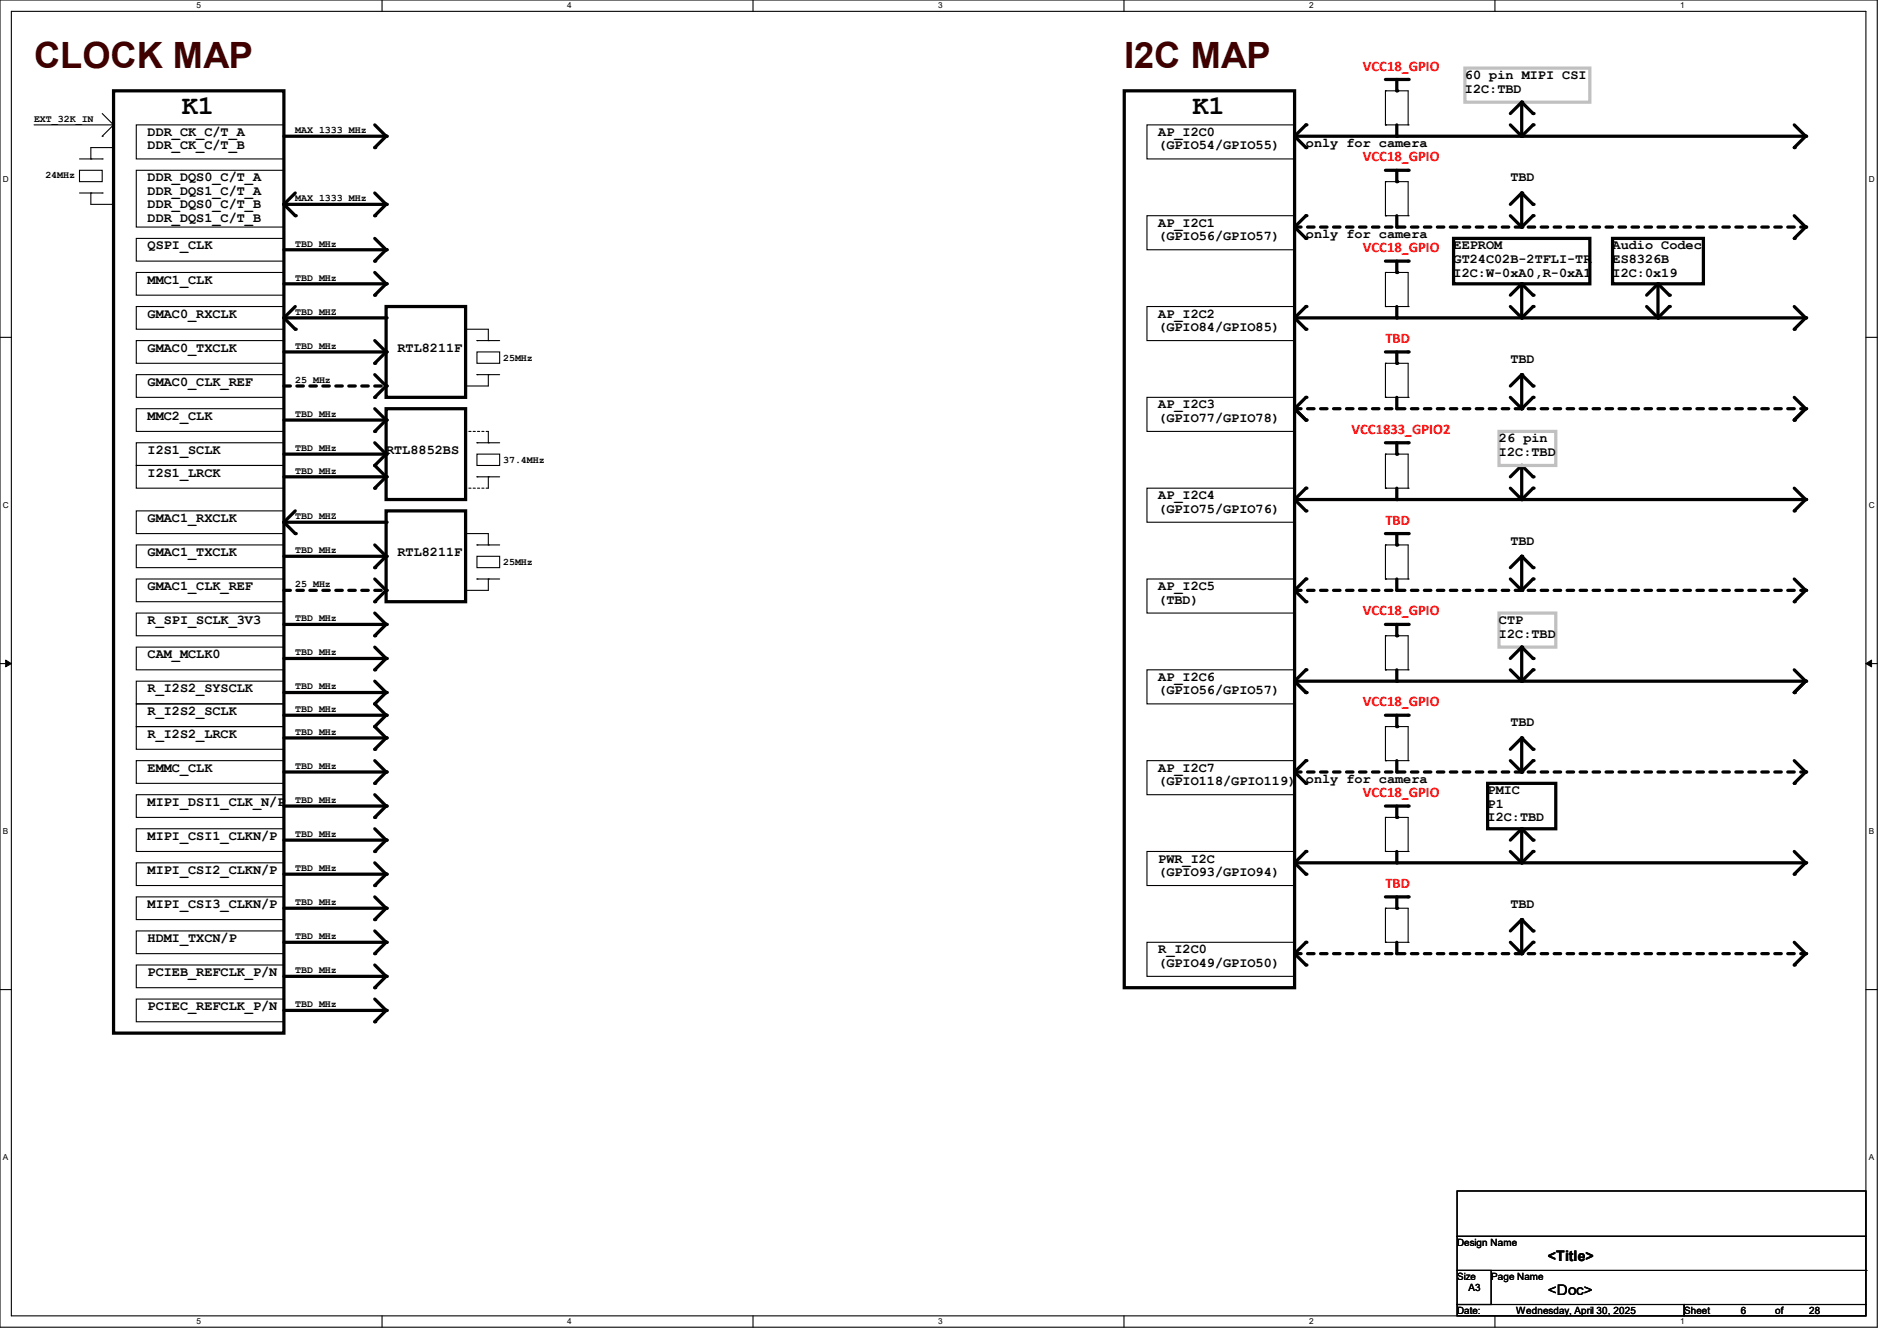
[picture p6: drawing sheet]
<svg xmlns="http://www.w3.org/2000/svg" width="297mm" height="210mm" viewBox="0 0 297 210" stroke-linecap="round" stroke-linejoin="round" font-family="sans-serif">
<path d="M0 0h293.9v207.9h-293.9zM1.8 1.8h290.3v204.3h-290.3z" fill="none" stroke="#000" stroke-width=".17"/>
<g fill="#fff">
<path d="M30.8 .2h.7v1.4h-.7z"/>
<path d="M30.8 206.2h.7v1.4h-.7z"/>
</g>
<path d="M59.8 0v1.8M59.8 206.1v1.8" fill="none" stroke="#000" stroke-width=".17"/>
<g fill="#fff">
<path d="M88.8 .2h.7v1.4h-.7z"/>
<path d="M88.8 206.2h.7v1.4h-.7z"/>
</g>
<path d="M117.9 0v1.8M117.9 206.1v1.8" fill="none" stroke="#000" stroke-width=".17"/>
<g fill="#fff">
<path d="M146.9 .2h.7v1.4h-.7z"/>
<path d="M146.9 206.2h.7v1.4h-.7z"/>
</g>
<path d="M176 0v1.8M176 206.1v1.8" fill="none" stroke="#000" stroke-width=".17"/>
<g fill="#fff">
<path d="M205 .2h.7v1.4h-.7z"/>
<path d="M205 206.2h.7v1.4h-.7z"/>
</g>
<path d="M234.1 0v1.8M234.1 206.1v1.8" fill="none" stroke="#000" stroke-width=".17"/>
<g fill="#fff">
<path d="M263.1 .2h.6v1.4h-.6z"/>
<path d="M263.1 206.2h.6v1.4h-.6z"/>
<path d="M.5 27.3h.9v1.4h-.9z"/>
<path d="M292.6 27.3h.9v1.4h-.9z"/>
<path d="M.5 78.4h.9v1.4h-.9z"/>
<path d="M292.6 78.4h.9v1.4h-.9z"/>
</g>
<path d="M0 52.8h1.8M292.1 52.8h1.8" fill="none" stroke="#000" stroke-width=".17"/>
<g fill="#fff">
<path d="M.5 129.5h.8v1.4h-.8z"/>
<path d="M292.6 129.5h.8v1.4h-.8z"/>
</g>
<path d="M0 103.9h1.8M292.1 103.9h1.8" fill="none" stroke="#000" stroke-width=".17"/>
<path d="M.9 103.4l.9 .5-.9 .5zM292.1 103.9l.9-.5v1z" fill="#000" stroke="#000" stroke-width=".16"/>
<g fill="#fff">
<path d="M.5 180.5h.8v1.4h-.8z"/>
<path d="M292.6 180.5h.8v1.4h-.8z"/>
</g>
<g fill="none" stroke="#000" stroke-width=".17">
<path d="M5.3 19.6h12.5M16 17.8l1.8 1.8M17.8 19.6h.1M17.8 19.6l-1.8 1.7M21.3 19.6h23.1v5.3h-23.1zM179.6 19.6h23.1v5.3h-23.1zM216.9 19.6h.1M216.9 14.2h.1M216.9 14.2v5.4M216.9 14.2h3.6v5.4M216.9 19.6h3.6M220.5 19.6h.1"/>
<path d="M12.4 26.7h3.6v1.7h-3.6zM12.4 24.9h3.6M12.4 30.2h3.6M14.2 24.9h.1M14.2 30.2h.1M14.2 30.2v1.8h3.6M16 24.9h.1M16 30.2h.1M16 21.3h.1M17.8 23.1h.1M17.8 32h.1M17.8 23.1h-3.6v1.8"/>
<path d="M21.3 26.7h23.1v8.9h-23.1zM21.3 37.3h23.1v3.6h-23.1zM179.6 33.8h23.1v5.3h-23.1zM216.9 33.8h.1M216.9 28.4h.1M216.9 28.4v5.4M216.9 28.4h3.6v5.4M216.9 33.8h3.6M220.5 33.8h.1M21.3 42.7h23.1v3.5h-23.1zM21.3 48h23.1v3.6h-23.1zM21.3 53.3h23.1v3.6h-23.1z"/>
<path d="M21.3 58.7h23.1v3.5h-23.1zM72.9 51.6h.1M72.9 51.6h3.6v1.7M74.7 55.1h3.5v1.8h-3.5zM74.7 58.7h.1M74.7 53.3h.1M74.7 58.7h3.5M74.7 53.3h3.5M76.5 58.7h.1M76.5 53.3h.1M76.5 58.7v1.8h-3.6M179.6 48h23.1v5.3h-23.1z"/>
<path d="M216.9 48h.1M216.9 42.7h.1M216.9 56.9h.1M216.9 42.7v5.3M216.9 56.9v5.3M216.9 42.7h3.6v5.3M216.9 56.9h3.6v5.3M216.9 48h3.6M220.5 48h.1M21.3 64h23.1v3.6h-23.1zM21.3 69.3h23.1v3.6h-23.1zM21.3 72.9h23.1v3.6h-23.1z"/>
<path d="M72.9 60.5h.1M74.7 71.1h3.5v1.8h-3.5zM74.7 74.7h.1M74.7 69.3h.1M74.7 74.7h3.5M74.7 69.3h3.5M76.5 74.7h.1M76.5 69.3h.1M76.5 67.6v1.7M76.5 74.7v1.8M179.6 62.2h23.1v5.4h-23.1zM179.6 76.5h23.1v5.3h-23.1z"/>
<path d="M216.9 62.2h.1M216.9 76.5h.1M216.9 71.1h.1M216.9 71.1v5.4M216.9 71.1h3.6v5.4M216.9 62.2h3.6M216.9 76.5h3.6M220.5 62.2h.1M220.5 76.5h.1M21.3 80h23.1v3.6h-23.1zM21.3 90.7h23.1v3.5h-23.1zM21.3 85.3h23.1v3.6h-23.1z"/>
<path d="M21.3 96h23.1v3.6h-23.1zM72.9 92.5h.1M72.9 83.6h.1M72.9 83.6h3.6v1.7M74.7 87.1h3.5v1.8h-3.5zM74.7 90.7h.1M74.7 85.3h.1M74.7 85.3h3.5M74.7 90.7h3.5M76.5 90.7h.1M76.5 85.3h.1M76.5 90.7v1.8h-3.6"/>
<path d="M179.6 90.7h23.1v5.3h-23.1zM216.9 90.7h.1M216.9 85.3h.1M216.9 99.6h.1M216.9 85.3v5.4M216.9 99.6v5.3M216.9 85.3h3.6v5.4M216.9 99.6h3.6v5.3M216.9 90.7h3.6M220.5 90.7h.1M21.3 101.3h23.1v3.6h-23.1zM21.3 106.7h23.1v3.5h-23.1z"/>
<path d="M21.3 110.2h23.1v3.6h-23.1zM21.3 113.8h23.1v3.5h-23.1zM21.3 119.1h23.1v3.6h-23.1zM179.6 104.9h23.1v5.3h-23.1zM179.6 119.1h23.1v5.4h-23.1zM216.9 104.9h.1M216.9 119.1h.1M216.9 113.8h.1M216.9 113.8v5.3M216.9 113.8h3.6v5.3M216.9 104.9h3.6M216.9 119.1h3.6"/>
<path d="M220.5 104.9h.1M220.5 119.1h.1M21.3 124.5h23.1v3.5h-23.1zM21.3 129.8h23.1v3.5h-23.1zM21.3 135.1h23.1v3.6h-23.1zM179.6 133.3h23.1v5.4h-23.1zM216.9 133.3h.1M216.9 128h.1M216.9 128v5.3M216.9 128h3.6v5.3M216.9 133.3h3.6M220.5 133.3h.1"/>
<path d="M0 155h1.8M21.3 145.8h23.1v3.6h-23.1zM21.3 151.1h23.1v3.6h-23.1zM21.3 156.5h23.1v3.5h-23.1zM21.3 140.5h23.1v3.5h-23.1zM179.6 147.6h23.1v5.3h-23.1zM216.9 147.6h.1M216.9 142.2h.1M216.9 142.2v5.4M216.9 142.2h3.6v5.4M216.9 147.6h3.6M220.5 147.6h.1"/>
<path d="M292.1 155h1.8M228.1 186.5h64v7.1h-64zM228.1 193.6h64v5.4h-64zM228.1 199h5.4v5.3h-5.4zM292.1 199h.1M292.1 199v5.3M228.1 204.3h35.6v1.8h-35.6zM263.7 204.3h28.4v1.8h-28.4z"/>
</g>
<g fill="none" stroke="#000" stroke-width=".51">
<path d="M17.8 14.2h26.6v147.6h-26.6zM58.7 19.6l1.8 1.7M176 14.2h26.7v140.5h-26.7zM204.5 19.6l-1.8 1.7M216.9 12.4h3.6M218.7 12.4v1.8M218.7 19.6v1.7M236.5 19.6l1.8 1.7M238.3 16v5.3M238.3 16l-1.8 1.8M238.3 16l1.7 1.8M240 19.6l-1.7 1.7"/>
<path d="M280.9 19.6l1.8 1.7M44.4 21.3h16.1M44.4 32h16.1M44.4 32l1.8 1.8M44.4 39.1h16.1M46.2 30.2l-1.8 1.8M58.7 30.2l1.8 1.8M58.7 37.3l1.8 1.8M60.5 21.3l-1.8 1.8M60.5 32l-1.8 1.8M60.5 39.1l-1.8 1.8M202.7 21.3h80"/>
<path d="M202.7 21.3l1.8 1.8M204.5 33.8l-1.8 1.8 1.8 1.7M216.9 26.7h3.6M218.7 26.7v1.7M218.7 33.8v1.8M227.6 37.3h21.3v7.1h-21.3zM236.5 33.8l1.8 1.8M238.3 30.2v5.4M238.3 30.2l-1.8 1.8M238.3 30.2l1.7 1.8M240 33.8l-1.7 1.8M252.5 37.3h14.2v7.1h-14.2z"/>
<path d="M280.9 33.8l1.8 1.8-1.8 1.7M282.7 21.3l-1.8 1.8M44.4 49.8h16.1M44.4 55.1h16.1M44.4 44.4h16.1M44.4 49.8l1.8 1.8M46.2 48l-1.8 1.8M58.7 42.7l1.8 1.7M58.7 53.3l1.8 1.8M58.7 58.7l1.8 1.8-1.8 1.7M60.5 48h12.4v14.2h-12.4zM60.5 44.4l-1.8 1.8"/>
<path d="M60.5 55.1l-1.8 1.8M202.7 49.8h80M202.7 49.8l1.8 1.8M204.5 48l-1.8 1.8M216.9 40.9h3.6M216.9 55.1h3.6M218.7 40.9v1.8M218.7 48v1.8M218.7 55.1v1.8M236.5 48l1.8 1.8M238.3 44.4l-1.8 1.8M238.3 44.4l1.7 1.8"/>
<path d="M238.3 44.4v5.4M238.3 58.7v5.3M238.3 58.7l-1.8 1.8M238.3 58.7l1.7 1.8M240 48l-1.7 1.8M257.8 48l1.8 1.8M259.6 44.4l-1.8 1.8M259.6 44.4l1.8 1.8M259.6 44.4v5.4M261.4 48l-1.8 1.8M280.9 48l1.8 1.8M282.7 49.8l-1.8 1.8"/>
<path d="M44.4 65.8h16.1M44.4 71.1h16.1M44.4 74.7h16.1M58.7 64l1.8 1.8M58.7 69.3l1.8 1.8M60.5 64h12.4v14.2h-12.4zM60.5 65.8l-1.8 1.8M60.5 71.1l-1.8 1.8 1.8 1.8M60.5 74.7l-1.8 1.8M202.7 78.2h80M202.7 78.2l1.8 1.8M204.5 62.2l-1.8 1.8 1.8 1.8"/>
<path d="M204.5 76.5l-1.8 1.7M216.9 69.3h3.6M218.7 62.2v1.8M218.7 69.3v1.8M218.7 76.5v1.7M236.5 62.2l1.8 1.8M236.5 76.5l1.8 1.7M238.3 72.9v5.3M238.3 72.9l-1.8 1.8M238.3 72.9l1.7 1.8M240 62.2l-1.7 1.8M240 76.5l-1.7 1.7"/>
<path d="M280.9 62.2l1.8 1.8-1.8 1.8M280.9 76.5l1.8 1.7M282.7 78.2l-1.8 1.8M44.4 97.8h16.1M44.4 81.8h16.1M44.4 81.8l1.8 1.8M44.4 87.1h16.1M46.2 80l-1.8 1.8M58.7 96l1.8 1.8M58.7 85.3l1.8 1.8M58.7 90.7l1.8 1.8-1.8 1.7M60.5 80h12.4v14.2h-12.4z"/>
<path d="M60.5 87.1l-1.8 1.8M60.5 97.8l-1.8 1.8M204.5 90.7l-1.8 1.8 1.8 1.7M216.9 83.6h3.6M216.9 97.8h3.6M218.7 83.6v1.7M218.7 90.7v1.8M218.7 97.8v1.8M236.5 90.7l1.8 1.8M238.3 87.1v5.4M238.3 87.1l-1.8 1.8M238.3 87.1l1.7 1.8"/>
<path d="M240 90.7l-1.7 1.8M280.9 90.7l1.8 1.8-1.8 1.7M44.4 112h16.1M44.4 103.1h16.1M44.4 108.5h16.1M44.4 115.6h16.1M58.7 101.3l1.8 1.8M58.7 106.7l1.8 1.8M58.7 119.1l1.8 1.8M60.5 103.1l-1.8 1.8M60.5 108.5l-1.8 1.7 1.8 1.8M60.5 112l-1.8 1.8 1.8 1.8"/>
<path d="M60.5 115.6l-1.8 1.7M202.7 106.7h80M202.7 106.7l1.8 1.8M204.5 104.9l-1.8 1.8M204.5 119.1l-1.8 1.8 1.8 1.8M216.9 112h3.6M218.7 104.9v1.8M218.7 112v1.8M218.7 119.1v1.8M236.5 104.9l1.8 1.8M236.5 119.1l1.8 1.8M238.3 101.3v5.4"/>
<path d="M238.3 115.6v5.3M238.3 101.3l-1.8 1.8M238.3 101.3l1.7 1.8M238.3 115.6l-1.8 1.7M238.3 115.6l1.7 1.7M240 104.9l-1.7 1.8M240 119.1l-1.7 1.8M280.9 104.9l1.8 1.8M280.9 119.1l1.8 1.8-1.8 1.8M282.7 106.7l-1.8 1.8M44.4 126.2h16.1M44.4 120.9h16.1"/>
<path d="M44.4 131.6h16.1M44.4 136.9h16.1M58.7 124.5l1.8 1.7M58.7 129.8l1.8 1.8M58.7 135.1l1.8 1.8M60.5 120.9l-1.8 1.8M60.5 126.2l-1.8 1.8M60.5 131.6l-1.8 1.7M60.5 136.9l-1.8 1.8M202.7 135.1h80M202.7 135.1l1.8 1.8M204.5 133.3l-1.8 1.8"/>
<path d="M216.9 126.2h3.6M218.7 126.2v1.8M218.7 133.3v1.8M232.9 122.7h10.7v7.1h-10.7zM236.5 133.3l1.8 1.8M238.3 129.8v5.3M238.3 129.8l-1.8 1.8M238.3 129.8l1.7 1.8M240 133.3l-1.7 1.8M280.9 133.3l1.8 1.8M282.7 135.1l-1.8 1.8M44.4 147.6h16.1"/>
<path d="M44.4 152.9h16.1M44.4 158.2h16.1M44.4 142.2h16.1M58.7 145.8l1.8 1.8M58.7 151.1l1.8 1.8M58.7 156.5l1.8 1.7M58.7 140.5l1.8 1.7M60.5 147.6l-1.8 1.8M60.5 152.9l-1.8 1.8M60.5 158.2l-1.8 1.8M60.5 142.2l-1.8 1.8M204.5 147.6l-1.8 1.8 1.8 1.7"/>
<path d="M216.9 140.5h3.6M218.7 140.5v1.7M218.7 147.6v1.8M236.5 147.6l1.8 1.8M238.3 144v5.4M238.3 144l-1.8 1.8M238.3 144l1.7 1.8M240 147.6l-1.7 1.8M280.9 147.6l1.8 1.8-1.8 1.7"/>
</g>
<g fill="#000">
<circle cx="204.5" cy="19.6" r=".25"/>
<circle cx="218.7" cy="14.2" r=".25"/>
<circle cx="220.5" cy="12.4" r=".25"/>
<circle cx="238.3" cy="16" r=".25"/>
<circle cx="240" cy="17.8" r=".25"/>
<circle cx="240" cy="19.6" r=".25"/>
<circle cx="44.5" cy="32" r=".25"/>
<circle cx="46.2" cy="33.8" r=".25"/>
<circle cx="58.7" cy="23.1" r=".25"/>
<circle cx="58.7" cy="33.8" r=".25"/>
<circle cx="60.5" cy="32" r=".25"/>
<circle cx="60.5" cy="21.3" r=".25"/>
<circle cx="60.5" cy="39.1" r=".25"/>
<circle cx="204.5" cy="37.3" r=".25"/>
<circle cx="204.5" cy="23.1" r=".25"/>
<circle cx="204.5" cy="33.8" r=".25"/>
<circle cx="218.7" cy="28.4" r=".25"/>
<circle cx="218.7" cy="21.3" r=".25"/>
<circle cx="218.7" cy="35.6" r=".25"/>
<circle cx="220.5" cy="26.7" r=".25"/>
<circle cx="238.3" cy="30.2" r=".25"/>
<circle cx="238.3" cy="21.3" r=".25"/>
<circle cx="238.3" cy="35.6" r=".25"/>
<circle cx="240" cy="32" r=".25"/>
<circle cx="240" cy="33.8" r=".25"/>
<circle cx="280.9" cy="23.1" r=".25"/>
<circle cx="280.9" cy="37.3" r=".25"/>
<circle cx="282.7" cy="35.6" r=".25"/>
<circle cx="282.7" cy="21.3" r=".25"/>
<circle cx="44.5" cy="49.8" r=".25"/>
<circle cx="46.2" cy="51.6" r=".25"/>
<circle cx="58.7" cy="46.2" r=".25"/>
<circle cx="58.7" cy="40.9" r=".25"/>
<circle cx="58.7" cy="56.9" r=".25"/>
<circle cx="60.5" cy="49.8" r=".25"/>
<circle cx="60.5" cy="55.1" r=".25"/>
<circle cx="60.5" cy="44.5" r=".25"/>
<circle cx="204.5" cy="48" r=".25"/>
<circle cx="204.5" cy="51.6" r=".25"/>
<circle cx="218.7" cy="42.7" r=".25"/>
<circle cx="218.7" cy="56.9" r=".25"/>
<circle cx="218.7" cy="49.8" r=".25"/>
<circle cx="220.5" cy="40.9" r=".25"/>
<circle cx="220.5" cy="55.1" r=".25"/>
<circle cx="238.3" cy="58.7" r=".25"/>
<circle cx="238.3" cy="49.8" r=".25"/>
<circle cx="238.3" cy="44.4" r=".25"/>
<circle cx="240" cy="48" r=".25"/>
<circle cx="240" cy="46.2" r=".25"/>
<circle cx="259.6" cy="49.8" r=".25"/>
<circle cx="259.6" cy="44.4" r=".25"/>
<circle cx="261.4" cy="46.2" r=".25"/>
<circle cx="261.4" cy="48" r=".25"/>
<circle cx="280.9" cy="51.6" r=".25"/>
<circle cx="282.7" cy="49.8" r=".25"/>
<circle cx="58.7" cy="62.2" r=".25"/>
<circle cx="58.7" cy="72.9" r=".25"/>
<circle cx="58.7" cy="67.6" r=".25"/>
<circle cx="58.7" cy="76.5" r=".25"/>
<circle cx="60.5" cy="71.1" r=".25"/>
<circle cx="60.5" cy="60.5" r=".25"/>
<circle cx="60.5" cy="74.7" r=".25"/>
<circle cx="60.5" cy="65.8" r=".25"/>
<circle cx="204.5" cy="62.2" r=".25"/>
<circle cx="204.5" cy="65.8" r=".25"/>
<circle cx="204.5" cy="76.5" r=".25"/>
<circle cx="218.7" cy="78.2" r=".25"/>
<circle cx="218.7" cy="64" r=".25"/>
<circle cx="218.7" cy="71.1" r=".25"/>
<circle cx="220.5" cy="69.3" r=".25"/>
<circle cx="238.3" cy="72.9" r=".25"/>
<circle cx="238.3" cy="78.2" r=".25"/>
<circle cx="238.3" cy="64" r=".25"/>
<circle cx="240" cy="74.7" r=".25"/>
<circle cx="240" cy="60.5" r=".25"/>
<circle cx="240" cy="62.2" r=".25"/>
<circle cx="240" cy="76.5" r=".25"/>
<circle cx="280.9" cy="65.8" r=".25"/>
<circle cx="282.7" cy="78.2" r=".25"/>
<circle cx="282.7" cy="64" r=".25"/>
<circle cx="44.5" cy="81.8" r=".25"/>
<circle cx="46.2" cy="83.6" r=".25"/>
<circle cx="58.7" cy="99.6" r=".25"/>
<circle cx="58.7" cy="88.9" r=".25"/>
<circle cx="58.7" cy="94.2" r=".25"/>
<circle cx="60.5" cy="81.8" r=".25"/>
<circle cx="60.5" cy="87.1" r=".25"/>
<circle cx="60.5" cy="92.5" r=".25"/>
<circle cx="60.5" cy="97.8" r=".25"/>
<circle cx="204.5" cy="90.7" r=".25"/>
<circle cx="204.5" cy="94.2" r=".25"/>
<circle cx="204.5" cy="80" r=".25"/>
<circle cx="218.7" cy="85.3" r=".25"/>
<circle cx="218.7" cy="92.5" r=".25"/>
<circle cx="218.7" cy="99.6" r=".25"/>
<circle cx="220.5" cy="83.6" r=".25"/>
<circle cx="220.5" cy="97.8" r=".25"/>
<circle cx="238.3" cy="92.5" r=".25"/>
<circle cx="238.3" cy="87.1" r=".25"/>
<circle cx="240" cy="90.7" r=".25"/>
<circle cx="240" cy="88.9" r=".25"/>
<circle cx="280.9" cy="80" r=".25"/>
<circle cx="280.9" cy="94.2" r=".25"/>
<circle cx="282.7" cy="92.5" r=".25"/>
<circle cx="58.7" cy="104.9" r=".25"/>
<circle cx="58.7" cy="110.2" r=".25"/>
<circle cx="58.7" cy="113.8" r=".25"/>
<circle cx="58.7" cy="117.3" r=".25"/>
<circle cx="60.5" cy="103.1" r=".25"/>
<circle cx="60.5" cy="108.5" r=".25"/>
<circle cx="60.5" cy="112" r=".25"/>
<circle cx="60.5" cy="115.6" r=".25"/>
<circle cx="204.5" cy="108.5" r=".25"/>
<circle cx="204.5" cy="104.9" r=".25"/>
<circle cx="204.5" cy="119.1" r=".25"/>
<circle cx="218.7" cy="113.8" r=".25"/>
<circle cx="218.7" cy="106.7" r=".25"/>
<circle cx="220.5" cy="112" r=".25"/>
<circle cx="238.3" cy="106.7" r=".25"/>
<circle cx="238.3" cy="101.3" r=".25"/>
<circle cx="238.3" cy="115.6" r=".25"/>
<circle cx="240" cy="117.3" r=".25"/>
<circle cx="240" cy="103.1" r=".25"/>
<circle cx="240" cy="119.1" r=".25"/>
<circle cx="240" cy="104.9" r=".25"/>
<circle cx="280.9" cy="108.5" r=".25"/>
<circle cx="282.7" cy="106.7" r=".25"/>
<circle cx="58.7" cy="133.4" r=".25"/>
<circle cx="58.7" cy="122.7" r=".25"/>
<circle cx="58.7" cy="128" r=".25"/>
<circle cx="58.7" cy="138.7" r=".25"/>
<circle cx="60.5" cy="126.2" r=".25"/>
<circle cx="60.5" cy="131.6" r=".25"/>
<circle cx="60.5" cy="120.9" r=".25"/>
<circle cx="60.5" cy="136.9" r=".25"/>
<circle cx="204.5" cy="133.4" r=".25"/>
<circle cx="204.5" cy="122.7" r=".25"/>
<circle cx="204.5" cy="136.9" r=".25"/>
<circle cx="218.7" cy="120.9" r=".25"/>
<circle cx="218.7" cy="128" r=".25"/>
<circle cx="218.7" cy="135.1" r=".25"/>
<circle cx="220.5" cy="126.2" r=".25"/>
<circle cx="238.3" cy="129.8" r=".25"/>
<circle cx="238.3" cy="135.1" r=".25"/>
<circle cx="238.3" cy="120.9" r=".25"/>
<circle cx="240" cy="131.6" r=".25"/>
<circle cx="240" cy="133.3" r=".25"/>
<circle cx="280.9" cy="136.9" r=".25"/>
<circle cx="280.9" cy="122.7" r=".25"/>
<circle cx="282.7" cy="135.1" r=".25"/>
<circle cx="282.7" cy="120.9" r=".25"/>
<circle cx="58.7" cy="149.4" r=".25"/>
<circle cx="58.7" cy="154.7" r=".25"/>
<circle cx="58.7" cy="144" r=".25"/>
<circle cx="60.5" cy="152.9" r=".25"/>
<circle cx="60.5" cy="147.6" r=".25"/>
<circle cx="60.5" cy="142.2" r=".25"/>
<circle cx="60.5" cy="158.2" r=".25"/>
<circle cx="204.5" cy="151.1" r=".25"/>
<circle cx="204.5" cy="147.6" r=".25"/>
<circle cx="218.7" cy="149.4" r=".25"/>
<circle cx="218.7" cy="142.2" r=".25"/>
<circle cx="220.5" cy="140.5" r=".25"/>
<circle cx="238.3" cy="144" r=".25"/>
<circle cx="238.3" cy="149.4" r=".25"/>
<circle cx="240" cy="145.8" r=".25"/>
<circle cx="240" cy="147.6" r=".25"/>
<circle cx="280.9" cy="151.1" r=".25"/>
<circle cx="282.7" cy="149.4" r=".25"/>
<circle cx="58.7" cy="160" r=".25"/>
</g>
<path d="M202.7 35.6h80M44.4 60.5h16.1M202.7 64h80M44.4 92.5h16.1M202.7 92.5h80M202.7 120.9h80M202.7 149.4h80" fill="none" stroke="#000" stroke-width=".51" stroke-dasharray="1 1"/>
<g fill="#000" stroke-dasharray="1 1">
<circle cx="282.7" cy="35.6" r=".25"/>
<circle cx="60.5" cy="60.5" r=".25"/>
<circle cx="282.7" cy="64" r=".25"/>
<circle cx="60.5" cy="92.5" r=".25"/>
<circle cx="282.7" cy="92.5" r=".25"/>
<circle cx="282.7" cy="120.9" r=".25"/>
<circle cx="282.7" cy="149.4" r=".25"/>
</g>
<path d="M229.4 10.7h19.5v5.3h-19.5zM234.7 67.6h8.9v5.3h-8.9zM234.7 96h8.9v5.3h-8.9z" fill="none" stroke="#c0c0c0" stroke-width=".51"/>
<path d="M72.9 76.5h.1M72.9 67.6h.1M76.5 76.5h-3.6M76.5 67.6h-3.6" fill="none" stroke="#000" stroke-width=".17" stroke-dasharray=".3"/>
<g font-size="5.7" fill="#400000">
<text x="5.3" y="10.6">CLOCK MAP</text>
<text x="176" y="10.6">I2C MAP</text>
</g>
<g font-size="4.2">
<text x="28.4" y="17.8">K1</text>
<text x="186.7" y="17.8">K1</text>
</g>
<g font-size="2.3" fill="#f00">
<text x="213.4" y="11">VCC18_GPIO</text>
<text x="213.4" y="25.3">VCC18_GPIO</text>
<text x="213.4" y="39.5">VCC18_GPIO</text>
<text x="216.9" y="53.7">TBD</text>
<text x="211.6" y="67.9">VCC1833_GPIO2</text>
<text x="216.9" y="82.2">TBD</text>
<text x="213.4" y="96.4">VCC18_GPIO</text>
<text x="213.4" y="110.6">VCC18_GPIO</text>
<text x="213.4" y="124.8">VCC18_GPIO</text>
<text x="216.9" y="139.1">TBD</text>
</g>
<g font-size="2.3">
<text x="242.4" y="197.5">&lt;Title&gt;</text>
<text x="242.4" y="202.8">&lt;Doc&gt;</text>
</g>
<g font-size="2.1">
<text x="229.4" y="12.4">60 pin MIPI CSI</text>
<text x="229.4" y="14.5">I2C:TBD</text>
<text x="23.1" y="21.3">DDR_CK_C/T_A</text>
<text x="23.1" y="23.4">DDR_CK_C/T_B</text>
<text x="181.4" y="21.3">AP_I2C0</text>
<text x="181.4" y="23.4">(GPIO54/GPIO55)</text>
<text x="204.5" y="23.1">only for camera</text>
<text x="23.1" y="28.4">DDR_DQS0_C/T_A</text>
<text x="236.5" y="28.4">TBD</text>
<text x="23.1" y="30.5">DDR_DQS1_C/T_A</text>
<text x="23.1" y="32.6">DDR_DQS0_C/T_B</text>
<text x="23.1" y="34.8">DDR_DQS1_C/T_B</text>
<text x="181.4" y="35.5">AP_I2C1</text>
<text x="23.1" y="39.1">QSPI_CLK</text>
<text x="181.4" y="37.6">(GPIO56/GPIO57)</text>
<text x="204.5" y="37.3">only for camera</text>
<text x="227.6" y="39.1">EEPROM</text>
<text x="227.6" y="41.2">GT24C02B-2TFLI-TR</text>
<text x="252.5" y="39.1">Audio Codec</text>
<text x="252.5" y="41.2">ES8326B</text>
<text x="23.1" y="44.4">MMC1_CLK</text>
<text x="227.6" y="43.3">I2C:W-0xA0,R-0xA1</text>
<text x="252.5" y="43.3">I2C:0x19</text>
<text x="23.1" y="49.7">GMAC0_RXCLK</text>
<text x="181.4" y="49.7">AP_I2C2</text>
<text x="181.4" y="51.9">(GPIO84/GPIO85)</text>
<text x="23.1" y="55.1">GMAC0_TXCLK</text>
<text x="62.2" y="55.1">RTL8211F</text>
<text x="236.5" y="56.9">TBD</text>
<text x="23.1" y="60.4">GMAC0_CLK_REF</text>
<text x="23.1" y="65.7">MMC2_CLK</text>
<text x="181.4" y="64">AP_I2C3</text>
<text x="23.1" y="71.1">I2S1_SCLK</text>
<text x="60.5" y="71.1">RTL8852BS</text>
<text x="181.4" y="66.1">(GPIO77/GPIO78)</text>
<text x="234.7" y="69.3">26 pin</text>
<text x="234.7" y="71.4">I2C:TBD</text>
<text x="23.1" y="74.6">I2S1_LRCK</text>
<text x="23.1" y="81.7">GMAC1_RXCLK</text>
<text x="181.4" y="78.2">AP_I2C4</text>
<text x="181.4" y="80.3">(GPIO75/GPIO76)</text>
<text x="23.1" y="87.1">GMAC1_TXCLK</text>
<text x="62.2" y="87.1">RTL8211F</text>
<text x="236.5" y="85.3">TBD</text>
<text x="23.1" y="92.4">GMAC1_CLK_REF</text>
<text x="181.4" y="92.4">AP_I2C5</text>
<text x="181.4" y="94.5">(TBD)</text>
<text x="23.1" y="97.7">R_SPI_SCLK_3V3</text>
<text x="234.7" y="97.7">CTP</text>
<text x="234.7" y="99.9">I2C:TBD</text>
<text x="23.1" y="103.1">CAM_MCLK0</text>
<text x="181.4" y="106.6">AP_I2C6</text>
<text x="23.1" y="112">R_I2S2_SCLK</text>
<text x="23.1" y="108.4">R_I2S2_SYSCLK</text>
<text x="181.4" y="108.8">(GPIO56/GPIO57)</text>
<text x="236.5" y="113.7">TBD</text>
<text x="23.1" y="115.5">R_I2S2_LRCK</text>
<text x="23.1" y="120.9">EMMC_CLK</text>
<text x="181.4" y="120.9">AP_I2C7</text>
<text x="181.4" y="123">(GPIO118/GPIO119)</text>
<text x="204.5" y="122.6">only for camera</text>
<text x="232.9" y="124.4">PMIC</text>
<text x="23.1" y="126.2">MIPI_DSI1_CLK_N/P</text>
<text x="23.1" y="131.5">MIPI_CSI1_CLKN/P</text>
<text x="232.9" y="126.5">P1</text>
<text x="232.9" y="128.7">I2C:TBD</text>
<text x="23.1" y="136.9">MIPI_CSI2_CLKN/P</text>
<text x="181.4" y="135.1">PWR_I2C</text>
<text x="181.4" y="137.2">(GPIO93/GPIO94)</text>
<text x="23.1" y="142.2">MIPI_CSI3_CLKN/P</text>
<text x="236.5" y="142.2">TBD</text>
<text x="23.1" y="147.5">HDMI_TXCN/P</text>
<text x="181.4" y="149.3">R_I2C0</text>
<text x="23.1" y="152.9">PCIEB_REFCLK_P/N</text>
<text x="181.4" y="151.4">(GPIO49/GPIO50)</text>
<text x="23.1" y="158.2">PCIEC_REFCLK_P/N</text>
</g>
<g font-size="1.6">
<text x="5.3" y="19">EXT_32K_IN</text>
<text x="46.2" y="20.8">MAX 1333 MHz</text>
<text x="7.1" y="27.9">24MHz</text>
<text x="46.2" y="31.5">MAX 1333 MHz</text>
<text x="46.2" y="38.6">TBD MHz</text>
<text x="46.2" y="43.9">TBD MHz</text>
<text x="46.2" y="49.3">TBD MHZ</text>
<text x="46.2" y="54.6">TBD MHz</text>
<text x="46.2" y="59.9">25 MHz</text>
<text x="78.8" y="56.6">25MHz</text>
<text x="46.2" y="65.3">TBD MHz</text>
<text x="46.2" y="70.6">TBD MHz</text>
<text x="46.2" y="74.2">TBD MHz</text>
<text x="78.8" y="72.6">37.4MHz</text>
<text x="46.2" y="81.3">TBD MHZ</text>
<text x="46.2" y="86.6">TBD MHz</text>
<text x="78.8" y="88.6">25MHz</text>
<text x="46.2" y="91.9">25 MHz</text>
<text x="46.2" y="97.3">TBD MHz</text>
<text x="46.2" y="102.6">TBD MHz</text>
<text x="46.2" y="107.9">TBD MHz</text>
<text x="46.2" y="111.5">TBD MHz</text>
<text x="46.2" y="115.1">TBD MHz</text>
<text x="46.2" y="120.4">TBD MHz</text>
<text x="46.2" y="125.7">TBD MHz</text>
<text x="46.2" y="131.1">TBD MHz</text>
<text x="46.2" y="136.4">TBD MHz</text>
<text x="46.2" y="141.7">TBD MHz</text>
<text x="46.2" y="147.1">TBD MHz</text>
<text x="46.2" y="152.4">TBD MHz</text>
<text x="46.2" y="157.7">TBD MHz</text>
<text x="228.1" y="195.1">Design Name</text>
<text x="228.1" y="200.4">Size</text>
<text x="229.9" y="202.2">A3</text>
<text x="233.5" y="200.4">Page Name</text>
<text x="228.1" y="205.7">Date:</text>
<text x="237.4" y="205.7">Wednesday, April 30, 2025</text>
<text x="263.7" y="205.7">Sheet</text>
<text x="272.6" y="205.7">6</text>
<text x="277.9" y="205.7">of</text>
<text x="283.2" y="205.7">28</text>
</g>
<g font-size="1.3">
<text x="30.8" y="1.3">5</text>
<text x="88.8" y="1.3">4</text>
<text x="146.9" y="1.3">3</text>
<text x="205" y="1.3">2</text>
<text x="263.1" y="1.3">1</text>
<text x=".5" y="28.4">D</text>
<text x="292.6" y="28.4">D</text>
<text x=".5" y="79.5">C</text>
<text x="292.6" y="79.5">C</text>
<text x=".5" y="130.6">B</text>
<text x="292.6" y="130.6">B</text>
<text x=".5" y="181.7">A</text>
<text x="292.6" y="181.7">A</text>
<text x="30.8" y="207.4">5</text>
<text x="88.8" y="207.4">4</text>
<text x="146.9" y="207.4">3</text>
<text x="205" y="207.4">2</text>
<text x="263.1" y="207.4">1</text>
</g>
</svg>
